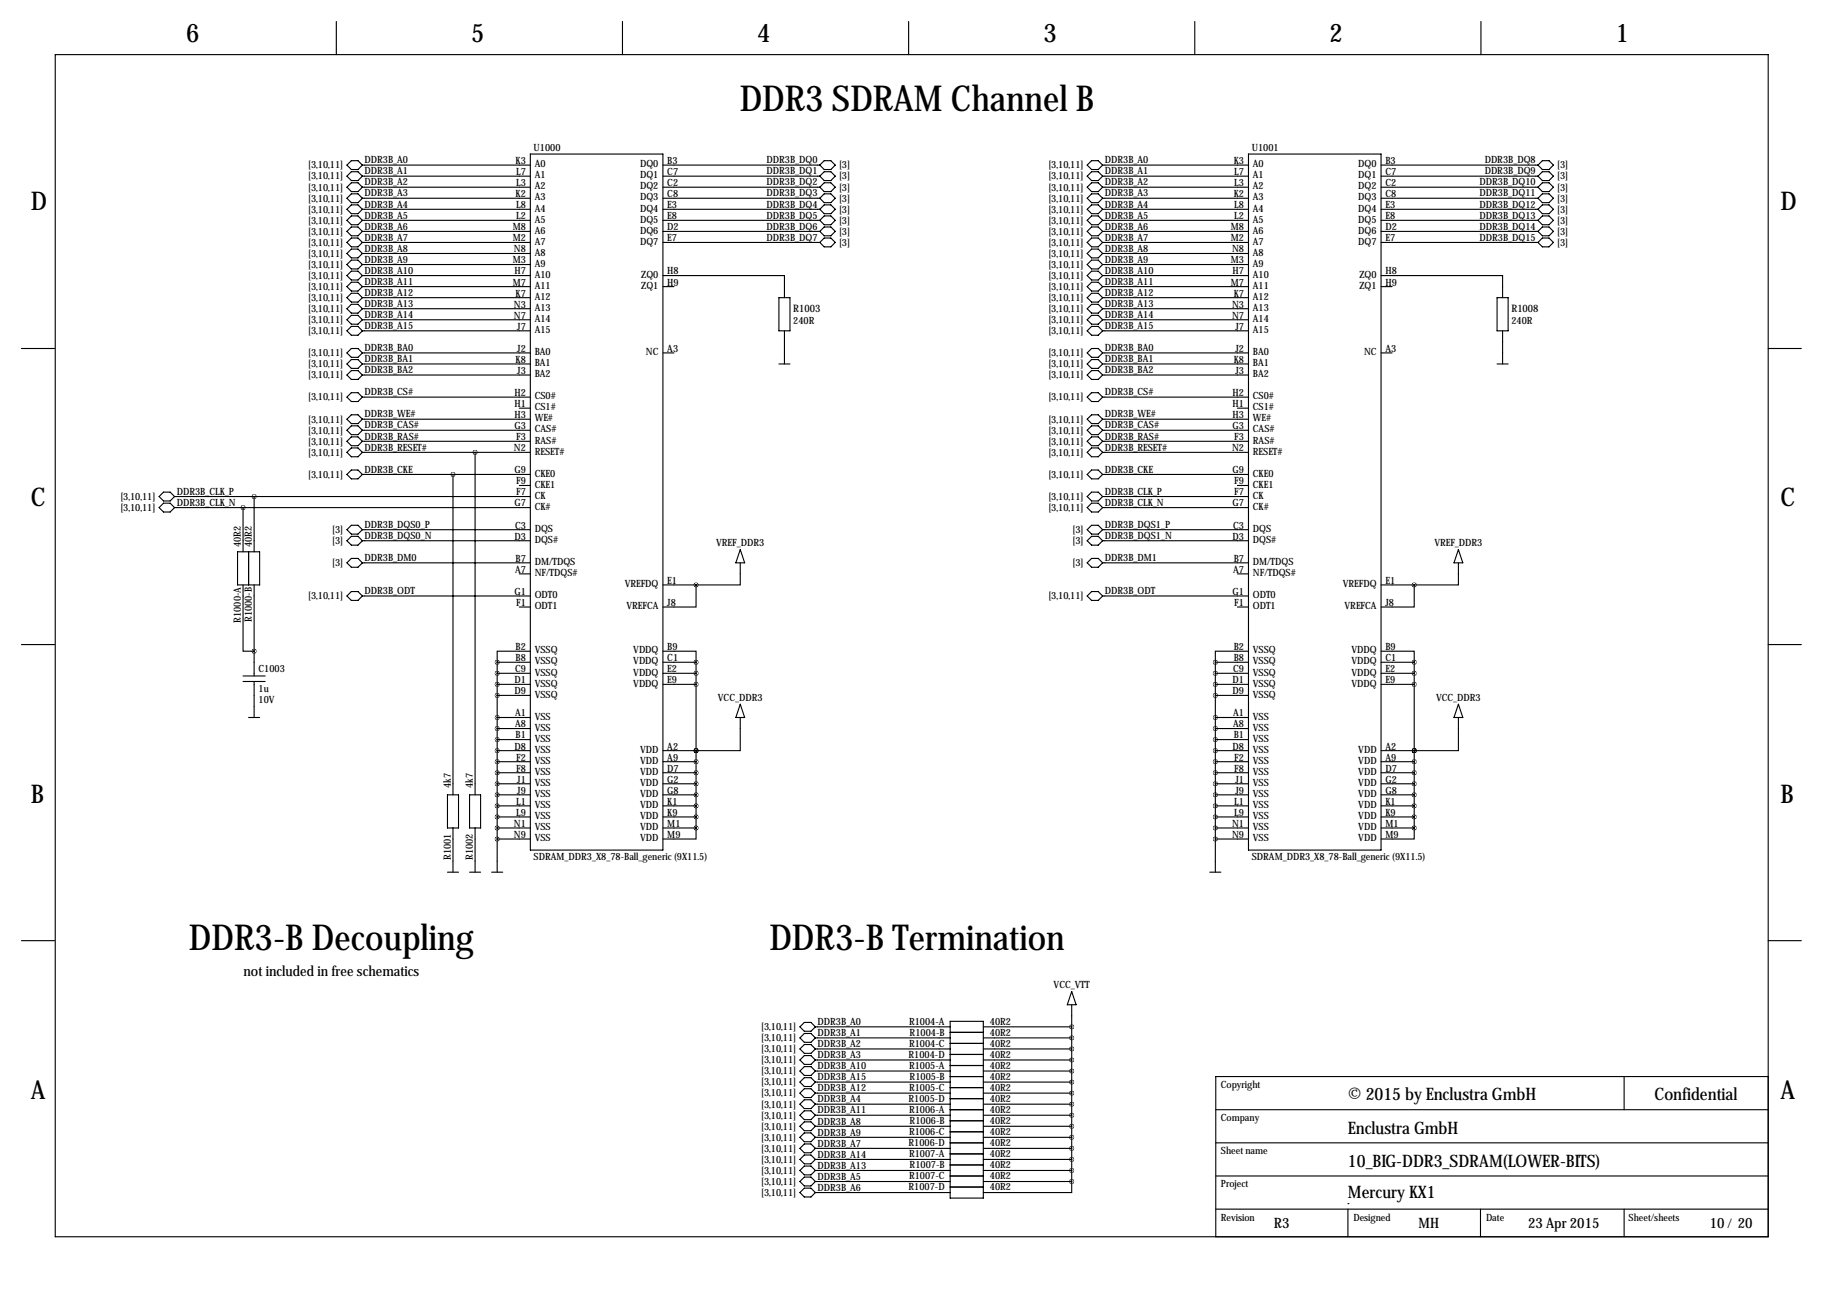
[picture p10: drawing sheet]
<svg xmlns="http://www.w3.org/2000/svg" width="419mm" height="297mm" viewBox="0 0 419 297" stroke-linecap="round" stroke-linejoin="round" font-family="sans-serif">
<g fill="none" stroke="#000" stroke-width=".25">
<path d="M12.7 12.6h393.8v271.7h-393.8zM77.3 4.9v7.7M143.1 4.9v7.7M208.9 4.9v7.7M274.7 4.9v7.7M340.5 4.9v7.7M79.8 38l1-1.1h1.5l1 1.1-1 1h-1.5zM83.3 38h38.6M121.9 35.4h30.5v160h-30.5zM152.4 38h36.1M189.5 36.9h1.5l1 1.1-1 1h-1.5l-1-1zM189.5 39.5h1.5l1 1-1 1h-1.5l-1-1z"/>
<path d="M249.9 38l1.1-1.1h1.5l1 1.1-1 1h-1.5zM253.5 38h33.5M287 35.4h30.5v160h-30.5zM317.5 38h36.1M353.6 38l1-1.1h1.5l1 1.1-1 1h-1.5zM79.8 50.7l1-1.1h1.5l1 1.1-1 1h-1.5zM79.8 53.2l1-1h1.5l1 1-1 1h-1.5zM79.8 45.6l1-1h1.5l1 1-1 1h-1.5zM79.8 48.1l1-1h1.5l1 1-1 1h-1.5zM79.8 55.7l1-1h1.5l1 1-1 1.1h-1.5zM79.8 43l1-1h1.5l1 1-1 1.1h-1.5zM79.8 40.5l1-1h1.5l1 1-1 1h-1.5z"/>
<path d="M79.8 58.3l1-1h1.5l1 1-1 1h-1.5zM83.3 40.5h38.6M83.3 43h38.6M83.3 45.6h38.6M83.3 48.1h38.6M83.3 50.7h38.6M83.3 53.2h38.6M83.3 55.7h38.6M83.3 58.3h38.6M152.4 40.5h36.1M152.4 43h36.1M152.4 45.6h36.1"/>
<path d="M152.4 48.1h36.1M152.4 50.7h36.1M152.4 53.2h36.1M152.4 55.7h36.1M189.5 49.6h1.5l1 1.1-1 1h-1.5l-1-1zM189.5 52.2h1.5l1 1-1 1h-1.5l-1-1zM189.5 44.6h1.5l1 1-1 1h-1.5l-1-1zM189.5 47.1h1.5l1 1-1 1h-1.5l-1-1zM189.5 54.7h1.5l1 1-1 1.1h-1.5l-1-1.1zM189.5 42h1.5l1 1-1 1.1h-1.5l-1-1.1zM249.9 50.7l1.1-1.1h1.5l1 1.1-1 1h-1.5zM249.9 53.2l1.1-1h1.5l1 1-1 1h-1.5z"/>
<path d="M249.9 45.6l1.1-1h1.5l1 1-1 1h-1.5zM249.9 48.1l1.1-1h1.5l1 1-1 1h-1.5zM249.9 55.7l1.1-1h1.5l1 1-1 1.1h-1.5zM249.9 43l1.1-1h1.5l1 1-1 1.1h-1.5zM249.9 40.5l1.1-1h1.5l1 1-1 1h-1.5zM249.9 58.3l1.1-1h1.5l1 1-1 1h-1.5zM253.5 40.5h33.5M253.5 43h33.5M253.5 45.6h33.5M253.5 48.1h33.5M253.5 50.7h33.5M253.5 53.2h33.5"/>
<path d="M253.5 55.7h33.5M253.5 58.3h33.5M317.5 40.5h36.1M317.5 43h36.1M317.5 45.6h36.1M317.5 48.1h36.1M317.5 50.7h36.1M317.5 53.2h36.1M317.5 55.7h36.1M353.6 50.7l1-1.1h1.5l1 1.1-1 1h-1.5zM353.6 53.2l1-1h1.5l1 1-1 1h-1.5zM353.6 45.6l1-1h1.5l1 1-1 1h-1.5z"/>
<path d="M353.6 48.1l1-1h1.5l1 1-1 1h-1.5zM353.6 55.7l1-1h1.5l1 1-1 1.1h-1.5zM353.6 43l1-1h1.5l1 1-1 1.1h-1.5zM353.6 40.5l1-1h1.5l1 1-1 1h-1.5zM79.8 60.8l1-1h1.5l1 1-1 1h-1.5zM79.8 63.4l1-1.1h1.5l1 1.1-1 1h-1.5zM79.8 65.9l1-1h1.5l1 1-1 1h-1.5zM79.8 71l1-1h1.5l1 1-1 1h-1.5zM79.8 73.5l1-1h1.5l1 1-1 1h-1.5zM79.8 76.1l1-1.1h1.5l1 1.1-1 1h-1.5zM80.8 67.4h1.5l1 1-1 1.1h-1.5l-1-1.1zM83.3 76.1h38.6"/>
<path d="M83.3 68.4h38.6M83.3 60.8h38.6M83.3 63.4h38.6M83.3 65.9h38.6M83.3 71h38.6M83.3 73.5h38.6M152.4 63.4h27.9v5M152.4 65.9h2.5M179.1 68.4h2.5v7.7h-2.5zM180.3 76.1v7.6M249.9 60.8l1.1-1h1.5l1 1-1 1h-1.5zM249.9 63.4l1.1-1.1h1.5l1 1.1-1 1h-1.5z"/>
<path d="M249.9 65.9l1.1-1h1.5l1 1-1 1h-1.5zM249.9 71l1.1-1h1.5l1 1-1 1h-1.5zM249.9 73.5l1.1-1h1.5l1 1-1 1h-1.5zM249.9 76.1l1.1-1.1h1.5l1 1.1-1 1h-1.5zM251 67.4h1.5l1 1-1 1.1h-1.5l-1.1-1.1zM253.5 76.1h33.5M253.5 68.4h33.5M253.5 60.8h33.5M253.5 63.4h33.5M253.5 65.9h33.5M253.5 71h33.5M253.5 73.5h33.5"/>
<path d="M317.5 63.4h27.9v5M317.5 65.9h2.5M344.2 68.4h2.5v7.7h-2.5zM345.4 76.1v7.6M4.9 80.1h7.6M79.8 81.1l1-1h1.5l1 1-1 1.1h-1.5zM79.8 83.7l1-1h1.5l1 1-1 1h-1.5zM79.8 86.2l1-1h1.5l1 1-1 1h-1.5zM79.8 91.3l1-1h1.5l1 1-1 1h-1.5zM79.8 98.9l1-1h1.5l1 1-1 1h-1.5zM79.8 96.4l1-1h1.5l1 1-1 1h-1.5zM83.3 81.1h38.6"/>
<path d="M83.3 83.7h38.6M83.3 86.2h38.6M83.3 91.3h38.6M83.3 96.4h38.6M83.3 98.9h38.6M119.4 93.8h2.5M152.4 81.1h2.5M179.1 83.7h2.5M249.9 81.1l1.1-1h1.5l1 1-1 1.1h-1.5zM249.9 83.7l1.1-1h1.5l1 1-1 1h-1.5zM249.9 86.2l1.1-1h1.5l1 1-1 1h-1.5zM249.9 91.3l1.1-1h1.5l1 1-1 1h-1.5z"/>
<path d="M249.9 98.9l1.1-1h1.5l1 1-1 1h-1.5zM249.9 96.4l1.1-1h1.5l1 1-1 1h-1.5zM253.5 81.1h33.5M253.5 83.7h33.5M253.5 86.2h33.5M253.5 91.3h33.5M253.5 96.4h33.5M253.5 98.9h33.5M284.5 93.8h2.5M317.5 81.1h2.5M344.2 83.7h2.5M406.5 80.1h7.6"/>
<path d="M37.6 113.1h1.5l1 1.1-1 1h-1.5l-1-1zM37.6 115.7h1.5l1 1-1 1h-1.5l-1-1zM40.1 114.2h81.8M40.1 116.7h81.8M55.9 116.7v10.2M58.4 114.2v12.7M79.8 109.1l1-1h1.5l1 1-1 1h-1.5zM79.8 101.5l1-1.1h1.5l1 1.1-1 1h-1.5zM80.8 103h1.5l1 1-1 1h-1.5l-1-1zM83.3 101.5h38.6M83.3 104h38.6M83.3 109.1h38.6"/>
<path d="M104.1 109.1v73.6M109.2 104v78.7M119.4 111.6h2.5M249.9 109.1l1.1-1h1.5l1 1-1 1h-1.5zM249.9 114.2l1.1-1.1h1.5l1 1.1-1 1h-1.5zM249.9 116.7l1.1-1h1.5l1 1-1 1h-1.5zM249.9 101.5l1.1-1.1h1.5l1 1.1-1 1h-1.5zM251 103h1.5l1 1-1 1h-1.5l-1.1-1zM253.5 101.5h33.5M253.5 104h33.5M253.5 109.1h33.5M253.5 114.2h33.5"/>
<path d="M253.5 116.7h33.5M284.5 111.6h2.5M54.6 126.9h5.1v7.6h-5.1zM55.9 134.5v15.2h2.5M57.1 126.9v7.6M58.4 134.5v20.9M79.8 137l1-1h1.5l1 1-1 1h-1.5zM79.8 129.4l1-1h1.5l1 1-1 1h-1.5zM79.8 121.8l1-1h1.5l1 1-1 1h-1.5zM79.8 124.3l1-1h1.5l1 1-1 1h-1.5zM83.3 121.8h38.6M83.3 124.3h38.6"/>
<path d="M83.3 129.4h38.6M83.3 137h38.6M119.4 131.9h2.5M119.4 139.6h2.5M152.4 134.5h7.6M160 134.5v5.1h-7.6M170.2 129.4v5.1h-10.2M170.2 126.4l1 3h-2zM249.9 137l1.1-1h1.5l1 1-1 1h-1.5zM249.9 129.4l1.1-1h1.5l1 1-1 1h-1.5zM249.9 121.8l1.1-1h1.5l1 1-1 1h-1.5zM249.9 124.3l1.1-1h1.5l1 1-1 1h-1.5z"/>
<path d="M253.5 121.8h33.5M253.5 124.3h33.5M253.5 129.4h33.5M253.5 137h33.5M284.5 131.9h2.5M284.5 139.6h2.5M317.5 134.5h7.6M325.1 134.5v5.1h-7.6M335.3 129.4v5.1h-10.2M335.3 126.4l1 3h-2zM4.9 148.2h7.6M55.9 155.4h5.1"/>
<path d="M55.9 156.7h5.1M58.4 156.7v8.3M114.3 152.3h7.6M114.3 154.8h7.6M114.3 157.3h7.6M114.3 159.9h7.6M114.3 152.3v48.2M121.9 149.7h-7.6v2.6M152.4 149.7h7.6v2.6M152.4 152.3h7.6M152.4 154.8h7.6M152.4 157.3h7.6"/>
<path d="M160 152.3v38.1M279.4 152.3h7.6M279.4 154.8h7.6M279.4 157.3h7.6M279.4 159.9h7.6M279.4 152.3v48.2M287 149.7h-7.6v2.6M317.5 149.7h7.6v2.6M317.5 152.3h7.6M317.5 154.8h7.6M317.5 157.3h7.6M325.1 152.3v38.1"/>
<path d="M406.5 148.2h7.6M57.1 165h2.6M114.3 165h7.6M114.3 167.5h7.6M114.3 170h7.6M114.3 172.6h7.6M114.3 175.1h7.6M114.3 177.7h7.6M152.4 172.6h7.6M152.4 175.1h7.6M152.4 177.7h7.6M160 172.6h.1"/>
<path d="M170.2 165v7.6h-10.2M170.2 161.9l1 3.1h-2zM279.4 165h7.6M279.4 167.5h7.6M279.4 170h7.6M279.4 172.6h7.6M279.4 175.1h7.6M279.4 177.7h7.6M317.5 172.6h7.6M317.5 175.1h7.6M317.5 177.7h7.6M325.1 172.6h.1"/>
<path d="M335.3 165v7.6h-10.2M335.3 161.9l1 3.1h-2zM102.9 182.7h2.5v7.7h-2.5zM104.1 190.4v10.1M107.9 182.7h2.6v7.7h-2.6zM109.2 190.4v10.1M114.3 190.4h7.6M114.3 182.7h7.6M114.3 180.2h7.6M114.3 185.3h7.6M114.3 187.8h7.6M114.3 192.9h7.6"/>
<path d="M152.4 190.4h7.6M152.4 182.7h7.6M152.4 180.2h7.6M152.4 185.3h7.6M152.4 187.8h7.6M160 190.4v2.5h-7.6M279.4 190.4h7.6M279.4 182.7h7.6M279.4 180.2h7.6M279.4 185.3h7.6M279.4 187.8h7.6M279.4 192.9h7.6"/>
<path d="M317.5 190.4h7.6M317.5 182.7h7.6M317.5 180.2h7.6M317.5 185.3h7.6M317.5 187.8h7.6M325.1 190.4v2.5h-7.6M4.9 216.3h7.6M102.9 200.5h2.5M107.9 200.5h2.6M113 200.5h2.6M278.1 200.5h2.6M406.5 216.3h7.6"/>
<path d="M184.9 235.1h1.5l1.1 1-1.1 1h-1.5l-1-1zM184.9 237.6h1.5l1.1 1-1.1 1h-1.5l-1-1zM187.5 236.1h30.9M187.5 238.6h30.9M218.4 234.8h7.7v40.6h-7.7zM218.4 237.3h7.7M218.4 239.9h7.7M226.1 236.1h20.3M226.1 238.6h20.3M246.4 228l1 3h-2zM246.4 231v40.6M184.9 240.1h1.5l1.1 1.1-1.1 1h-1.5l-1-1z"/>
<path d="M184.9 242.7h1.5l1.1 1-1.1 1h-1.5l-1-1zM184.9 252.8h1.5l1.1 1.1-1.1 1h-1.5l-1-1zM184.9 257.9h1.5l1.1 1-1.1 1.1h-1.5l-1-1.1zM184.9 245.2h1.5l1.1 1-1.1 1.1h-1.5l-1-1.1zM184.9 255.4h1.5l1.1 1-1.1 1h-1.5l-1-1zM184.9 250.3h1.5l1.1 1-1.1 1h-1.5l-1-1zM184.9 247.8h1.5l1.1 1-1.1 1h-1.5l-1-1zM187.5 241.2h30.9M187.5 243.7h30.9M187.5 246.2h30.9M187.5 248.8h30.9M187.5 251.3h30.9"/>
<path d="M187.5 253.9h30.9M187.5 256.4h30.9M187.5 258.9h30.9M218.4 247.5h7.7M218.4 255.1h7.7M218.4 242.4h7.7M218.4 245h7.7M218.4 250h7.7M218.4 252.6h7.7M218.4 257.7h7.7M226.1 241.2h20.3M226.1 243.7h20.3"/>
<path d="M226.1 246.2h20.3M226.1 248.8h20.3M226.1 251.3h20.3M226.1 253.9h20.3M226.1 256.4h20.3M226.1 258.9h20.3M279.5 255.1h127M373.4 247.5v7.6M406.5 247.5h-127v36.8M184.9 270.6h1.5l1.1 1-1.1 1.1h-1.5l-1-1.1zM184.9 273.2h1.5l1.1 1-1.1 1h-1.5l-1-1zM184.9 263h1.5l1.1 1-1.1 1h-1.5l-1-1z"/>
<path d="M184.9 260.5h1.5l1.1 1-1.1 1h-1.5l-1-1zM184.9 268.1h1.5l1.1 1-1.1 1h-1.5l-1-1zM184.9 265.5h1.5l1.1 1.1-1.1 1h-1.5l-1-1zM187.5 261.5h30.9M187.5 264h30.9M187.5 266.6h30.9M187.5 269.1h30.9M187.5 271.6h30.9M187.5 274.2h30.9M218.4 270.4h7.7M218.4 262.7h7.7M218.4 260.2h7.7"/>
<path d="M218.4 265.3h7.7M218.4 267.8h7.7M218.4 272.9h7.7M226.1 261.5h20.3M226.1 264h20.3M226.1 266.6h20.3M226.1 269.1h20.3M226.1 271.6h20.3M246.4 271.6v2.6h-20.3M279.5 278h127M279.5 270.4h127M279.5 262.7h127"/>
<path d="M309.9 276.7h.1M309.9 278v6.3M340.4 278v6.3M373.4 278v6.3"/>
</g>
<path d="M160 154.8a.05 .05 0 0 0 .1 0 .05 .05 0 0 0-.1 0zM160 152.3a.05 .05 0 0 0 .1 0 .05 .05 0 0 0-.1 0zM160 190.4a.05 .05 0 0 0 .1 0 .05 .05 0 0 0-.1 0zM160 187.8a.05 .05 0 0 0 .1 0 .05 .05 0 0 0-.1 0zM160 185.3a.05 .05 0 0 0 .1 0 .05 .05 0 0 0-.1 0zM160 182.7a.05 .05 0 0 0 .1 0 .05 .05 0 0 0-.1 0zM160 172.6a.05 .05 0 0 0 .1 0 .05 .05 0 0 0-.1 0zM160 177.7a.05 .05 0 0 0 .1 0 .05 .05 0 0 0-.1 0zM160 172.6a.05 .05 0 0 0 .1 0 .05 .05 0 0 0-.1 0zM160 175.1a.05 .05 0 0 0 .1 0 .05 .05 0 0 0-.1 0zM160 180.2a.05 .05 0 0 0 .1 0 .05 .05 0 0 0-.1 0zM160 134.5a.05 .05 0 0 0 .1 0 .05 .05 0 0 0-.1 0zM246.3 236.1a.05 .05 0 0 0 .1 0 .05 .05 0 0 0-.1 0zM246.3 238.6a.05 .05 0 0 0 .1 0 .05 .05 0 0 0-.1 0zM246.3 241.2a.05 .05 0 0 0 .1 0 .05 .05 0 0 0-.1 0zM246.3 243.7a.05 .05 0 0 0 .1 0 .05 .05 0 0 0-.1 0zM246.3 246.2a.05 .05 0 0 0 .1 0 .05 .05 0 0 0-.1 0zM246.3 248.8a.05 .05 0 0 0 .1 0 .05 .05 0 0 0-.1 0zM246.3 251.3a.05 .05 0 0 0 .1 0 .05 .05 0 0 0-.1 0zM246.3 253.9a.05 .05 0 0 0 .1 0 .05 .05 0 0 0-.1 0zM246.3 256.4a.05 .05 0 0 0 .1 0 .05 .05 0 0 0-.1 0zM246.3 258.9a.05 .05 0 0 0 .1 0 .05 .05 0 0 0-.1 0zM246.3 261.5a.05 .05 0 0 0 .1 0 .05 .05 0 0 0-.1 0zM246.3 264a.05 .05 0 0 0 .1 0 .05 .05 0 0 0-.1 0zM246.3 266.6a.05 .05 0 0 0 .1 0 .05 .05 0 0 0-.1 0zM246.3 269.1a.05 .05 0 0 0 .1 0 .05 .05 0 0 0-.1 0zM325.1 154.8a.05 .05 0 0 0 .1 0 .05 .05 0 0 0-.1 0zM325.1 152.3a.05 .05 0 0 0 .1 0 .05 .05 0 0 0-.1 0zM325.1 190.4a.05 .05 0 0 0 .1 0 .05 .05 0 0 0-.1 0zM325.1 187.8a.05 .05 0 0 0 .1 0 .05 .05 0 0 0-.1 0zM325.1 185.3a.05 .05 0 0 0 .1 0 .05 .05 0 0 0-.1 0zM325.1 182.7a.05 .05 0 0 0 .1 0 .05 .05 0 0 0-.1 0zM325.1 172.6a.05 .05 0 0 0 .1 0 .05 .05 0 0 0-.1 0zM325.1 177.7a.05 .05 0 0 0 .1 0 .05 .05 0 0 0-.1 0zM325.1 172.6a.05 .05 0 0 0 .1 0 .05 .05 0 0 0-.1 0zM325.1 175.1a.05 .05 0 0 0 .1 0 .05 .05 0 0 0-.1 0zM325.1 180.2a.05 .05 0 0 0 .1 0 .05 .05 0 0 0-.1 0zM325.1 134.5a.05 .05 0 0 0 .1 0 .05 .05 0 0 0-.1 0zM246.3 271.6a.05 .05 0 0 0 .1 0 .05 .05 0 0 0-.1 0zM58.4 149.7a.05 .05 0 0 0 .1 0 .05 .05 0 0 0-.1 0zM55.8 116.7a.05 .05 0 0 0 .1 0 .05 .05 0 0 0-.1 0zM325.1 157.3a.05 .05 0 0 0 .1 0 .05 .05 0 0 0-.1 0zM160 157.3a.05 .05 0 0 0 .1 0 .05 .05 0 0 0-.1 0zM104.1 109.1a.05 .05 0 0 0 .1 0 .05 .05 0 0 0-.1 0zM109.2 104a.05 .05 0 0 0 .1 0 .05 .05 0 0 0-.1 0zM58.4 114.2a.05 .05 0 0 0 .1 0 .05 .05 0 0 0-.1 0z" fill="#000" stroke="#000" stroke-width="1"/>
<g font-size="8.2">
<text x="170.1" y="25.5">DDR3 SDRAM Channel B</text>
<text x="43.4" y="218.5">DDR3-B Decoupling</text>
<text x="176.9" y="218.5">DDR3-B Termination</text>
</g>
<g font-size="5.9">
<text x="42.8" y="9.8">6</text>
<text x="108.3" y="9.8">5</text>
<text x="174.1" y="9.8">4</text>
<text x="239.9" y="9.8">3</text>
<text x="305.7" y="9.8">2</text>
<text x="371.4" y="9.8">1</text>
<text x="7.1" y="48.4">D</text>
<text x="409.3" y="48.4">D</text>
<text x="7.1" y="116.4">C</text>
<text x="409.3" y="116.4">C</text>
<text x="7.1" y="184.5">B</text>
<text x="409.3" y="184.5">B</text>
<text x="7.1" y="252.6">A</text>
<text x="409.3" y="252.6">A</text>
</g>
<g font-size="4">
<text x="309.9" y="252.8">© 2015 by Enclustra GmbH</text>
<text x="380.4" y="252.8">Confidential</text>
<text x="309.9" y="260.7">Enclustra GmbH</text>
<text x="309.9" y="268.3">10_BIG-DDR3_SDRAM(LOWER-BITS)</text>
<text x="309.9" y="275.4">Mercury KX1</text>
</g>
<g font-size="3.3">
<text x="56" y="224.5">not included in free schematics</text>
<text x="292.9" y="282.3">R3</text>
<text x="326.1" y="282.3">MH</text>
<text x="351.3" y="282.3">23 Apr 2015</text>
<text x="393.1" y="282.3">10/ 20</text>
</g>
<g font-size="2.4">
<text x="182.4" y="71.7">R1003</text>
<text x="347.5" y="71.7">R1008</text>
</g>
<g font-size="2.3">
<text x="122.7" y="34.7">U1000</text>
<text x="287.8" y="34.7">U1001</text>
<text x="70.9" y="38.7">[3,10,11]</text>
<text x="70.9" y="41.3">[3,10,11]</text>
<text x="83.8" y="37.6">DDR3B_A0</text>
<text x="83.8" y="40.1">DDR3B_A1</text>
<text x="118.5" y="37.7">K3</text>
<text x="118.7" y="40.2">L7</text>
<text x="122.9" y="38.5">A0</text>
<text x="122.9" y="41">A1</text>
<text x="147.2" y="38.5">DQ0</text>
<text x="147.2" y="41">DQ1</text>
<text x="153.4" y="37.7">B3</text>
<text x="153.4" y="40.2">C7</text>
<text x="176.2" y="37.6">DDR3B_DQ0</text>
<text x="176.2" y="40.1">DDR3B_DQ1</text>
<text x="192.9" y="38.7">[3]</text>
<text x="192.9" y="41.3">[3]</text>
<text x="241" y="38.7">[3,10,11]</text>
<text x="241" y="41.3">[3,10,11]</text>
<text x="254" y="37.6">DDR3B_A0</text>
<text x="254" y="40.1">DDR3B_A1</text>
<text x="283.6" y="37.7">K3</text>
<text x="283.8" y="40.2">L7</text>
<text x="288" y="38.5">A0</text>
<text x="288" y="41">A1</text>
<text x="312.3" y="38.5">DQ0</text>
<text x="312.3" y="41">DQ1</text>
<text x="318.5" y="37.7">B3</text>
<text x="318.5" y="40.2">C7</text>
<text x="341.3" y="37.6">DDR3B_DQ8</text>
<text x="341.3" y="40.1">DDR3B_DQ9</text>
<text x="358" y="38.7">[3]</text>
<text x="358" y="41.3">[3]</text>
<text x="70.9" y="43.8">[3,10,11]</text>
<text x="70.9" y="46.3">[3,10,11]</text>
<text x="83.8" y="42.6">DDR3B_A2</text>
<text x="83.8" y="45.2">DDR3B_A3</text>
<text x="83.8" y="47.7">DDR3B_A4</text>
<text x="118.5" y="45.3">K2</text>
<text x="118.7" y="42.8">L3</text>
<text x="118.7" y="47.9">L8</text>
<text x="122.9" y="43.6">A2</text>
<text x="122.9" y="46.1">A3</text>
<text x="147.2" y="43.6">DQ2</text>
<text x="147.2" y="46.1">DQ3</text>
<text x="153.4" y="42.8">C2</text>
<text x="153.4" y="45.3">C8</text>
<text x="153.4" y="47.9">E3</text>
<text x="176.2" y="45.2">DDR3B_DQ3</text>
<text x="176.2" y="47.7">DDR3B_DQ4</text>
<text x="176.2" y="42.6">DDR3B_DQ2</text>
<text x="192.9" y="46.3">[3]</text>
<text x="192.9" y="43.8">[3]</text>
<text x="241" y="43.8">[3,10,11]</text>
<text x="241" y="46.3">[3,10,11]</text>
<text x="254" y="42.6">DDR3B_A2</text>
<text x="254" y="45.2">DDR3B_A3</text>
<text x="254" y="47.7">DDR3B_A4</text>
<text x="283.6" y="45.3">K2</text>
<text x="283.8" y="42.8">L3</text>
<text x="283.8" y="47.9">L8</text>
<text x="288" y="43.6">A2</text>
<text x="288" y="46.1">A3</text>
<text x="312.3" y="43.6">DQ2</text>
<text x="312.3" y="46.1">DQ3</text>
<text x="318.5" y="42.8">C2</text>
<text x="318.5" y="45.3">C8</text>
<text x="318.5" y="47.9">E3</text>
<text x="340.1" y="45.2">DDR3B_DQ11</text>
<text x="340.1" y="47.7">DDR3B_DQ12</text>
<text x="340.1" y="42.6">DDR3B_DQ10</text>
<text x="358" y="46.3">[3]</text>
<text x="358" y="43.8">[3]</text>
<text x="70.9" y="48.9">[3,10,11]</text>
<text x="70.9" y="51.4">[3,10,11]</text>
<text x="70.9" y="54">[3,10,11]</text>
<text x="83.8" y="50.3">DDR3B_A5</text>
<text x="83.8" y="52.8">DDR3B_A6</text>
<text x="117.9" y="52.9">M8</text>
<text x="118.7" y="50.4">L2</text>
<text x="122.9" y="48.6">A4</text>
<text x="122.9" y="51.2">A5</text>
<text x="122.9" y="53.7">A6</text>
<text x="147.2" y="48.6">DQ4</text>
<text x="147.2" y="51.2">DQ5</text>
<text x="147.2" y="53.7">DQ6</text>
<text x="153.4" y="50.4">E8</text>
<text x="153.4" y="52.9">D2</text>
<text x="176.2" y="50.3">DDR3B_DQ5</text>
<text x="176.2" y="52.8">DDR3B_DQ6</text>
<text x="192.9" y="51.4">[3]</text>
<text x="192.9" y="54">[3]</text>
<text x="192.9" y="48.9">[3]</text>
<text x="241" y="48.9">[3,10,11]</text>
<text x="241" y="51.4">[3,10,11]</text>
<text x="241" y="54">[3,10,11]</text>
<text x="254" y="50.3">DDR3B_A5</text>
<text x="254" y="52.8">DDR3B_A6</text>
<text x="283" y="52.9">M8</text>
<text x="283.8" y="50.4">L2</text>
<text x="288" y="48.6">A4</text>
<text x="288" y="51.2">A5</text>
<text x="288" y="53.7">A6</text>
<text x="312.3" y="48.6">DQ4</text>
<text x="312.3" y="51.2">DQ5</text>
<text x="312.3" y="53.7">DQ6</text>
<text x="318.5" y="50.4">E8</text>
<text x="318.5" y="52.9">D2</text>
<text x="340.1" y="50.3">DDR3B_DQ13</text>
<text x="340.1" y="52.8">DDR3B_DQ14</text>
<text x="358" y="51.4">[3]</text>
<text x="358" y="54">[3]</text>
<text x="358" y="48.9">[3]</text>
<text x="70.9" y="56.5">[3,10,11]</text>
<text x="70.9" y="59">[3,10,11]</text>
<text x="83.8" y="55.3">DDR3B_A7</text>
<text x="83.8" y="57.9">DDR3B_A8</text>
<text x="117.9" y="55.5">M2</text>
<text x="118.1" y="58">N8</text>
<text x="122.9" y="56.3">A7</text>
<text x="122.9" y="58.8">A8</text>
<text x="147.2" y="56.3">DQ7</text>
<text x="153.4" y="55.5">E7</text>
<text x="176.2" y="55.3">DDR3B_DQ7</text>
<text x="192.9" y="56.5">[3]</text>
<text x="241" y="56.5">[3,10,11]</text>
<text x="241" y="59">[3,10,11]</text>
<text x="254" y="55.3">DDR3B_A7</text>
<text x="254" y="57.9">DDR3B_A8</text>
<text x="283" y="55.5">M2</text>
<text x="283.2" y="58">N8</text>
<text x="288" y="56.3">A7</text>
<text x="288" y="58.8">A8</text>
<text x="312.3" y="56.3">DQ7</text>
<text x="318.5" y="55.5">E7</text>
<text x="340.1" y="55.3">DDR3B_DQ15</text>
<text x="358" y="56.5">[3]</text>
<text x="70.9" y="61.6">[3,10,11]</text>
<text x="70.9" y="64.1">[3,10,11]</text>
<text x="83.8" y="60.4">DDR3B_A9</text>
<text x="83.8" y="63">DDR3B_A10</text>
<text x="83.8" y="65.5">DDR3B_A11</text>
<text x="117.9" y="60.6">M3</text>
<text x="117.9" y="65.6">M7</text>
<text x="118.3" y="63.1">H7</text>
<text x="122.9" y="61.3">A9</text>
<text x="122.9" y="63.9">A10</text>
<text x="147.4" y="63.9">ZQ0</text>
<text x="153.4" y="63.1">H8</text>
<text x="153.4" y="65.6">H9</text>
<text x="241" y="61.6">[3,10,11]</text>
<text x="241" y="64.1">[3,10,11]</text>
<text x="254" y="60.4">DDR3B_A9</text>
<text x="254" y="63">DDR3B_A10</text>
<text x="254" y="65.5">DDR3B_A11</text>
<text x="283" y="60.6">M3</text>
<text x="283" y="65.6">M7</text>
<text x="283.4" y="63.1">H7</text>
<text x="288" y="61.3">A9</text>
<text x="288" y="63.9">A10</text>
<text x="312.5" y="63.9">ZQ0</text>
<text x="318.5" y="63.1">H8</text>
<text x="318.5" y="65.6">H9</text>
<text x="70.9" y="66.7">[3,10,11]</text>
<text x="70.9" y="69.2">[3,10,11]</text>
<text x="70.9" y="71.7">[3,10,11]</text>
<text x="83.8" y="68">DDR3B_A12</text>
<text x="83.8" y="70.6">DDR3B_A13</text>
<text x="118.1" y="70.7">N3</text>
<text x="118.5" y="68.2">K7</text>
<text x="122.9" y="66.4">A11</text>
<text x="122.9" y="69">A12</text>
<text x="122.9" y="71.5">A13</text>
<text x="147.4" y="66.4">ZQ1</text>
<text x="241" y="66.7">[3,10,11]</text>
<text x="241" y="69.2">[3,10,11]</text>
<text x="241" y="71.7">[3,10,11]</text>
<text x="254" y="68">DDR3B_A12</text>
<text x="254" y="70.6">DDR3B_A13</text>
<text x="283.2" y="70.7">N3</text>
<text x="283.6" y="68.2">K7</text>
<text x="288" y="66.4">A11</text>
<text x="288" y="69">A12</text>
<text x="288" y="71.5">A13</text>
<text x="312.5" y="66.4">ZQ1</text>
<text x="70.9" y="74.3">[3,10,11]</text>
<text x="70.9" y="76.8">[3,10,11]</text>
<text x="83.8" y="73.1">DDR3B_A14</text>
<text x="83.8" y="75.7">DDR3B_A15</text>
<text x="118.1" y="73.3">N7</text>
<text x="118.9" y="75.8">J7</text>
<text x="122.9" y="74">A14</text>
<text x="122.9" y="76.6">A15</text>
<text x="182.4" y="74.5">240R</text>
<text x="241" y="74.3">[3,10,11]</text>
<text x="241" y="76.8">[3,10,11]</text>
<text x="254" y="73.1">DDR3B_A14</text>
<text x="254" y="75.7">DDR3B_A15</text>
<text x="283.2" y="73.3">N7</text>
<text x="284" y="75.8">J7</text>
<text x="288" y="74">A14</text>
<text x="288" y="76.6">A15</text>
<text x="347.5" y="74.5">240R</text>
<text x="70.9" y="81.9">[3,10,11]</text>
<text x="83.8" y="80.7">DDR3B_BA0</text>
<text x="83.8" y="83.3">DDR3B_BA1</text>
<text x="118.5" y="83.4">K8</text>
<text x="118.9" y="80.9">J2</text>
<text x="122.9" y="81.7">BA0</text>
<text x="148.5" y="81.7">NC</text>
<text x="153.4" y="80.9">A3</text>
<text x="241" y="81.9">[3,10,11]</text>
<text x="254" y="80.7">DDR3B_BA0</text>
<text x="254" y="83.3">DDR3B_BA1</text>
<text x="283.6" y="83.4">K8</text>
<text x="284" y="80.9">J2</text>
<text x="288" y="81.7">BA0</text>
<text x="313.6" y="81.7">NC</text>
<text x="318.5" y="80.9">A3</text>
<text x="70.9" y="84.4">[3,10,11]</text>
<text x="70.9" y="87">[3,10,11]</text>
<text x="83.8" y="85.8">DDR3B_BA2</text>
<text x="118.9" y="86">J3</text>
<text x="122.9" y="84.2">BA1</text>
<text x="122.9" y="86.7">BA2</text>
<text x="241" y="84.4">[3,10,11]</text>
<text x="241" y="87">[3,10,11]</text>
<text x="254" y="85.8">DDR3B_BA2</text>
<text x="284" y="86">J3</text>
<text x="288" y="84.2">BA1</text>
<text x="288" y="86.7">BA2</text>
<text x="70.9" y="92.1">[3,10,11]</text>
<text x="83.8" y="90.9">DDR3B_CS#</text>
<text x="83.8" y="96">DDR3B_WE#</text>
<text x="118.3" y="91">H2</text>
<text x="118.3" y="93.6">H1</text>
<text x="122.9" y="91.8">CS0#</text>
<text x="122.9" y="94.4">CS1#</text>
<text x="241" y="92.1">[3,10,11]</text>
<text x="254" y="90.9">DDR3B_CS#</text>
<text x="254" y="96">DDR3B_WE#</text>
<text x="283.4" y="91">H2</text>
<text x="283.4" y="93.6">H1</text>
<text x="288" y="91.8">CS0#</text>
<text x="288" y="94.4">CS1#</text>
<text x="70.9" y="99.7">[3,10,11]</text>
<text x="70.9" y="97.1">[3,10,11]</text>
<text x="83.8" y="98.5">DDR3B_CAS#</text>
<text x="83.8" y="101.1">DDR3B_RAS#</text>
<text x="118.3" y="96.1">H3</text>
<text x="118.3" y="98.7">G3</text>
<text x="118.7" y="101.2">F3</text>
<text x="122.9" y="96.9">WE#</text>
<text x="122.9" y="99.4">CAS#</text>
<text x="122.9" y="102">RAS#</text>
<text x="241" y="99.7">[3,10,11]</text>
<text x="241" y="97.1">[3,10,11]</text>
<text x="254" y="98.5">DDR3B_CAS#</text>
<text x="254" y="101.1">DDR3B_RAS#</text>
<text x="283.4" y="96.1">H3</text>
<text x="283.4" y="98.7">G3</text>
<text x="283.8" y="101.2">F3</text>
<text x="288" y="96.9">WE#</text>
<text x="288" y="99.4">CAS#</text>
<text x="288" y="102">RAS#</text>
<text x="70.9" y="104.8">[3,10,11]</text>
<text x="70.9" y="102.2">[3,10,11]</text>
<text x="83.8" y="103.6">DDR3B_RESET#</text>
<text x="118.1" y="103.7">N2</text>
<text x="122.9" y="104.5">RESET#</text>
<text x="241" y="102.2">[3,10,11]</text>
<text x="241" y="104.8">[3,10,11]</text>
<text x="254" y="103.6">DDR3B_RESET#</text>
<text x="283.2" y="103.7">N2</text>
<text x="288" y="104.5">RESET#</text>
<text x="40.6" y="113.8">DDR3B_CLK_P</text>
<text x="70.9" y="109.8">[3,10,11]</text>
<text x="83.8" y="108.7">DDR3B_CKE</text>
<text x="118.3" y="108.8">G9</text>
<text x="118.7" y="111.4">F9</text>
<text x="118.7" y="113.9">F7</text>
<text x="122.9" y="109.6">CKE0</text>
<text x="122.9" y="112.1">CKE1</text>
<text x="241" y="109.8">[3,10,11]</text>
<text x="254" y="113.8">DDR3B_CLK_P</text>
<text x="254" y="108.7">DDR3B_CKE</text>
<text x="283.4" y="108.8">G9</text>
<text x="283.8" y="111.4">F9</text>
<text x="283.8" y="113.9">F7</text>
<text x="288" y="109.6">CKE0</text>
<text x="288" y="112.1">CKE1</text>
<text x="27.7" y="114.9">[3,10,11]</text>
<text x="27.7" y="117.5">[3,10,11]</text>
<text x="40.6" y="116.3">DDR3B_CLK_N</text>
<text x="118.3" y="116.4">G7</text>
<text x="122.9" y="114.7">CK</text>
<text x="122.9" y="117.2">CK#</text>
<text x="241" y="114.9">[3,10,11]</text>
<text x="241" y="117.5">[3,10,11]</text>
<text x="254" y="116.3">DDR3B_CLK_N</text>
<text x="283.4" y="116.4">G7</text>
<text x="288" y="114.7">CK</text>
<text x="288" y="117.2">CK#</text>
<text x="55.4" y="125.8" transform="rotate(-90 55.4 125.8)">40R2</text>
<text x="57.9" y="125.8" transform="rotate(-90 57.9 125.8)">40R2</text>
<text x="76.4" y="122.5">[3]</text>
<text x="76.4" y="125.1">[3]</text>
<text x="83.8" y="121.4">DDR3B_DQS0_P</text>
<text x="83.8" y="123.9">DDR3B_DQS0_N</text>
<text x="118.3" y="124.1">D3</text>
<text x="118.4" y="121.5">C3</text>
<text x="122.9" y="122.3">DQS</text>
<text x="122.9" y="124.8">DQS#</text>
<text x="164.6" y="125.6">VREF_DDR3</text>
<text x="246.6" y="122.5">[3]</text>
<text x="246.6" y="125.1">[3]</text>
<text x="254" y="121.4">DDR3B_DQS1_P</text>
<text x="254" y="123.9">DDR3B_DQS1_N</text>
<text x="283.4" y="124.1">D3</text>
<text x="283.5" y="121.5">C3</text>
<text x="288" y="122.3">DQS</text>
<text x="288" y="124.8">DQS#</text>
<text x="329.7" y="125.6">VREF_DDR3</text>
<text x="76.4" y="130.2">[3]</text>
<text x="83.8" y="129">DDR3B_DM0</text>
<text x="118.4" y="131.7">A7</text>
<text x="118.5" y="129.1">B7</text>
<text x="122.9" y="129.9">DM/TDQS</text>
<text x="246.6" y="130.2">[3]</text>
<text x="254" y="129">DDR3B_DM1</text>
<text x="283.5" y="131.7">A7</text>
<text x="283.6" y="129.1">B7</text>
<text x="288" y="129.9">DM/TDQS</text>
<text x="70.9" y="137.8">[3,10,11]</text>
<text x="83.8" y="136.6">DDR3B_ODT</text>
<text x="118.3" y="136.8">G1</text>
<text x="122.9" y="132.5">NF/TDQS#</text>
<text x="122.9" y="137.5">ODT0</text>
<text x="143.6" y="135">VREFDQ</text>
<text x="153.4" y="134.2">E1</text>
<text x="241" y="137.8">[3,10,11]</text>
<text x="254" y="136.6">DDR3B_ODT</text>
<text x="283.4" y="136.8">G1</text>
<text x="288" y="132.5">NF/TDQS#</text>
<text x="288" y="137.5">ODT0</text>
<text x="308.7" y="135">VREFDQ</text>
<text x="318.5" y="134.2">E1</text>
<text x="55.4" y="143.2" transform="rotate(-90 55.4 143.2)">R1000-A</text>
<text x="57.9" y="143" transform="rotate(-90 57.9 143)">R1000-B</text>
<text x="118.7" y="139.3">F1</text>
<text x="122.9" y="140.1">ODT1</text>
<text x="144" y="140.1">VREFCA</text>
<text x="153.4" y="139.3">J8</text>
<text x="283.8" y="139.3">F1</text>
<text x="288" y="140.1">ODT1</text>
<text x="309.1" y="140.1">VREFCA</text>
<text x="318.5" y="139.3">J8</text>
<text x="118.5" y="149.5">B2</text>
<text x="153.4" y="149.5">B9</text>
<text x="283.6" y="149.5">B2</text>
<text x="318.5" y="149.5">B9</text>
<text x="59.4" y="154.5">C1003</text>
<text x="118.4" y="154.5">C9</text>
<text x="118.5" y="152">B8</text>
<text x="122.9" y="150.2">VSSQ</text>
<text x="122.9" y="152.8">VSSQ</text>
<text x="122.9" y="155.3">VSSQ</text>
<text x="145.6" y="150.2">VDDQ</text>
<text x="145.6" y="152.8">VDDQ</text>
<text x="145.6" y="155.3">VDDQ</text>
<text x="153.4" y="152">C1</text>
<text x="153.4" y="154.5">E2</text>
<text x="283.5" y="154.5">C9</text>
<text x="283.6" y="152">B8</text>
<text x="288" y="150.2">VSSQ</text>
<text x="288" y="152.8">VSSQ</text>
<text x="288" y="155.3">VSSQ</text>
<text x="310.7" y="150.2">VDDQ</text>
<text x="310.7" y="152.8">VDDQ</text>
<text x="310.7" y="155.3">VDDQ</text>
<text x="318.5" y="152">C1</text>
<text x="318.5" y="154.5">E2</text>
<text x="59.4" y="159.1">1u</text>
<text x="59.4" y="161.7">10V</text>
<text x="118.3" y="157.1">D1</text>
<text x="118.3" y="159.6">D9</text>
<text x="122.9" y="157.9">VSSQ</text>
<text x="122.9" y="160.4">VSSQ</text>
<text x="145.6" y="157.9">VDDQ</text>
<text x="153.4" y="157.1">E9</text>
<text x="165" y="161.1">VCC_DDR3</text>
<text x="283.4" y="157.1">D1</text>
<text x="283.4" y="159.6">D9</text>
<text x="288" y="157.9">VSSQ</text>
<text x="288" y="160.4">VSSQ</text>
<text x="310.7" y="157.9">VDDQ</text>
<text x="318.5" y="157.1">E9</text>
<text x="330.1" y="161.1">VCC_DDR3</text>
<text x="118.4" y="164.7">A1</text>
<text x="118.4" y="167.2">A8</text>
<text x="122.9" y="165.5">VSS</text>
<text x="283.5" y="164.7">A1</text>
<text x="283.5" y="167.2">A8</text>
<text x="288" y="165.5">VSS</text>
<text x="118.3" y="172.3">D8</text>
<text x="118.5" y="169.8">B1</text>
<text x="122.9" y="168">VSS</text>
<text x="122.9" y="170.6">VSS</text>
<text x="122.9" y="173.1">VSS</text>
<text x="147.2" y="173.1">VDD</text>
<text x="153.4" y="172.3">A2</text>
<text x="283.4" y="172.3">D8</text>
<text x="283.6" y="169.8">B1</text>
<text x="288" y="168">VSS</text>
<text x="288" y="170.6">VSS</text>
<text x="288" y="173.1">VSS</text>
<text x="312.3" y="173.1">VDD</text>
<text x="318.5" y="172.3">A2</text>
<text x="118.7" y="174.9">F2</text>
<text x="118.7" y="177.4">F8</text>
<text x="118.9" y="179.9">J1</text>
<text x="122.9" y="175.6">VSS</text>
<text x="122.9" y="178.2">VSS</text>
<text x="147.2" y="175.6">VDD</text>
<text x="147.2" y="178.2">VDD</text>
<text x="153.4" y="174.9">A9</text>
<text x="153.4" y="177.4">D7</text>
<text x="153.4" y="179.9">G2</text>
<text x="283.8" y="174.9">F2</text>
<text x="283.8" y="177.4">F8</text>
<text x="284" y="179.9">J1</text>
<text x="288" y="175.6">VSS</text>
<text x="288" y="178.2">VSS</text>
<text x="312.3" y="175.6">VDD</text>
<text x="312.3" y="178.2">VDD</text>
<text x="318.5" y="174.9">A9</text>
<text x="318.5" y="177.4">D7</text>
<text x="318.5" y="179.9">G2</text>
<text x="103.6" y="181.2" transform="rotate(-90 103.6 181.2)">4k7</text>
<text x="108.7" y="181.2" transform="rotate(-90 108.7 181.2)">4k7</text>
<text x="118.7" y="185">L1</text>
<text x="118.9" y="182.5">J9</text>
<text x="122.9" y="180.7">VSS</text>
<text x="122.9" y="183.3">VSS</text>
<text x="122.9" y="185.8">VSS</text>
<text x="147.2" y="180.7">VDD</text>
<text x="147.2" y="183.3">VDD</text>
<text x="147.2" y="185.8">VDD</text>
<text x="153.4" y="182.5">G8</text>
<text x="153.4" y="185">K1</text>
<text x="283.8" y="185">L1</text>
<text x="284" y="182.5">J9</text>
<text x="288" y="180.7">VSS</text>
<text x="288" y="183.3">VSS</text>
<text x="288" y="185.8">VSS</text>
<text x="312.3" y="180.7">VDD</text>
<text x="312.3" y="183.3">VDD</text>
<text x="312.3" y="185.8">VDD</text>
<text x="318.5" y="182.5">G8</text>
<text x="318.5" y="185">K1</text>
<text x="118.1" y="190.1">N1</text>
<text x="118.7" y="187.6">L9</text>
<text x="122.9" y="188.3">VSS</text>
<text x="122.9" y="190.9">VSS</text>
<text x="147.2" y="188.3">VDD</text>
<text x="147.2" y="190.9">VDD</text>
<text x="153.4" y="187.6">K9</text>
<text x="153.4" y="190.1">M1</text>
<text x="283.2" y="190.1">N1</text>
<text x="283.8" y="187.6">L9</text>
<text x="288" y="188.3">VSS</text>
<text x="288" y="190.9">VSS</text>
<text x="312.3" y="188.3">VDD</text>
<text x="312.3" y="190.9">VDD</text>
<text x="318.5" y="187.6">K9</text>
<text x="318.5" y="190.1">M1</text>
<text x="103.6" y="197.7" transform="rotate(-90 103.6 197.7)">R1001</text>
<text x="108.7" y="197.7" transform="rotate(-90 108.7 197.7)">R1002</text>
<text x="118.1" y="192.6">N9</text>
<text x="122.7" y="197.7">SDRAM_DDR3_X8_78-Ball_generic (9X11.5)</text>
<text x="122.9" y="193.4">VSS</text>
<text x="147.2" y="193.4">VDD</text>
<text x="153.4" y="192.6">M9</text>
<text x="283.2" y="192.6">N9</text>
<text x="287.8" y="197.7">SDRAM_DDR3_X8_78-Ball_generic (9X11.5)</text>
<text x="288" y="193.4">VSS</text>
<text x="312.3" y="193.4">VDD</text>
<text x="318.5" y="192.6">M9</text>
<text x="242.2" y="227.2">VCC_VTT</text>
<text x="175" y="236.8">[3,10,11]</text>
<text x="175" y="239.4">[3,10,11]</text>
<text x="188" y="235.7">DDR3B_A0</text>
<text x="188" y="238.2">DDR3B_A1</text>
<text x="209" y="235.6">R1004-A</text>
<text x="209.1" y="238.1">R1004-B</text>
<text x="227.6" y="235.6">40R2</text>
<text x="227.6" y="238.1">40R2</text>
<text x="175" y="241.9">[3,10,11]</text>
<text x="175" y="244.5">[3,10,11]</text>
<text x="188" y="240.8">DDR3B_A2</text>
<text x="188" y="243.3">DDR3B_A3</text>
<text x="188" y="245.8">DDR3B_A10</text>
<text x="208.9" y="243.2">R1004-D</text>
<text x="209" y="240.7">R1004-C</text>
<text x="209" y="245.7">R1005-A</text>
<text x="227.6" y="240.7">40R2</text>
<text x="227.6" y="243.2">40R2</text>
<text x="227.6" y="245.7">40R2</text>
<text x="175" y="247">[3,10,11]</text>
<text x="175" y="249.5">[3,10,11]</text>
<text x="188" y="250.9">DDR3B_A12</text>
<text x="188" y="248.4">DDR3B_A15</text>
<text x="209" y="250.8">R1005-C</text>
<text x="209.1" y="248.3">R1005-B</text>
<text x="227.6" y="248.3">40R2</text>
<text x="227.6" y="250.8">40R2</text>
<text x="280.7" y="250">Copyright</text>
<text x="175" y="254.6">[3,10,11]</text>
<text x="175" y="257.2">[3,10,11]</text>
<text x="175" y="252.1">[3,10,11]</text>
<text x="188" y="253.5">DDR3B_A4</text>
<text x="188" y="256">DDR3B_A11</text>
<text x="208.9" y="253.4">R1005-D</text>
<text x="209" y="255.9">R1006-A</text>
<text x="227.6" y="253.4">40R2</text>
<text x="227.6" y="255.9">40R2</text>
<text x="280.7" y="257.7">Company</text>
<text x="175" y="259.7">[3,10,11]</text>
<text x="175" y="262.2">[3,10,11]</text>
<text x="188" y="263.6">DDR3B_A7</text>
<text x="188" y="258.5">DDR3B_A8</text>
<text x="188" y="261.1">DDR3B_A9</text>
<text x="208.9" y="263.5">R1006-D</text>
<text x="209" y="261">R1006-C</text>
<text x="209.1" y="258.4">R1006-B</text>
<text x="227.6" y="258.4">40R2</text>
<text x="227.6" y="261">40R2</text>
<text x="227.6" y="263.5">40R2</text>
<text x="175" y="264.8">[3,10,11]</text>
<text x="175" y="269.9">[3,10,11]</text>
<text x="175" y="267.3">[3,10,11]</text>
<text x="188" y="268.7">DDR3B_A13</text>
<text x="188" y="266.2">DDR3B_A14</text>
<text x="209" y="266.1">R1007-A</text>
<text x="209.1" y="268.6">R1007-B</text>
<text x="227.6" y="266.1">40R2</text>
<text x="227.6" y="268.6">40R2</text>
<text x="280.7" y="265.3">Sheet name</text>
<text x="175" y="272.4">[3,10,11]</text>
<text x="175" y="274.9">[3,10,11]</text>
<text x="188" y="271.2">DDR3B_A5</text>
<text x="188" y="273.8">DDR3B_A6</text>
<text x="208.9" y="273.7">R1007-D</text>
<text x="209" y="271.1">R1007-C</text>
<text x="227.6" y="271.1">40R2</text>
<text x="227.6" y="273.7">40R2</text>
<text x="280.7" y="272.9">Project</text>
<text x="280.7" y="280.8">Revision</text>
<text x="311.1" y="280.8">Designed</text>
<text x="341.6" y="280.8">Date</text>
<text x="374.4" y="280.8">Sheet/sheets</text>
</g>
</svg>
